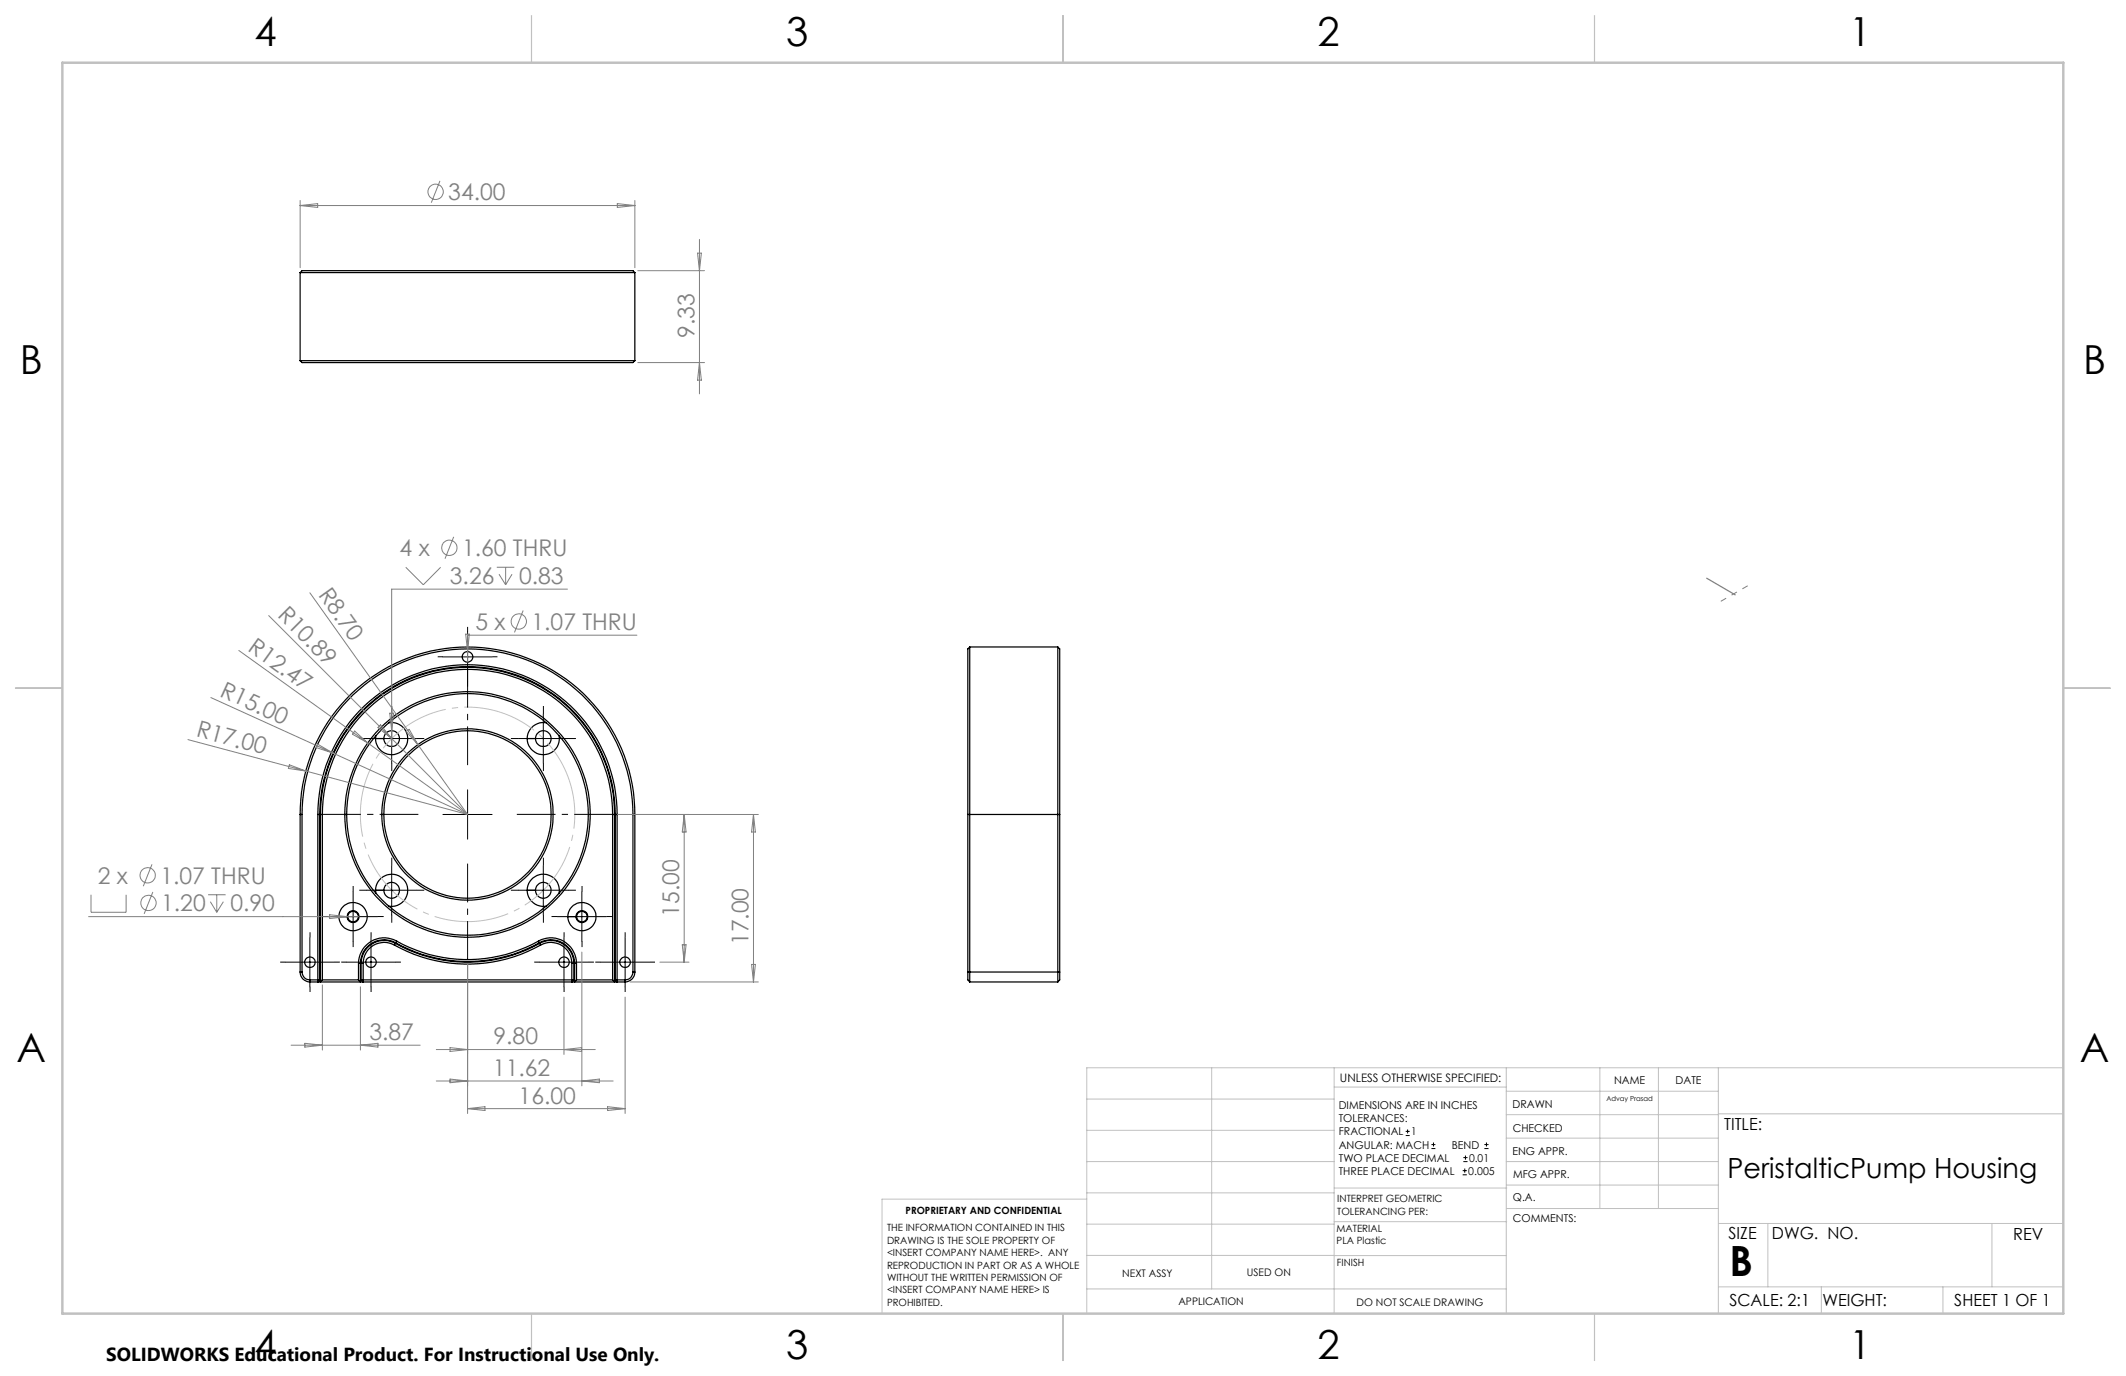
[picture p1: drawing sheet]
<svg xmlns="http://www.w3.org/2000/svg" width="432mm" height="279mm" viewBox="0 0 432 279" stroke-linecap="round" stroke-linejoin="round" font-family="sans-serif">
<g fill="none" stroke="#000" stroke-width=".25">
<path d="M61 55.4h67.9M61 55.4l.3-.4h67.3l.3 .4M61 55.4v17.8M128.9 55.4v17.8M61 73.2h67.9M61 73.2l.3 .4h67.3l.3-.4M197 131.4v68M197 131.4l-.4 .4v33.6M197 131.4h17.8M214.8 131.4v68M214.8 131.4l.4 .4v33.6M76.3 150h1.7"/>
<path d="M76.3 149.4v.6M79 146.8a3.3 3.3 0 0 1 3.8 2.8 3.3 3.3 0 0 1-3.1 3.6 3.3 3.3 0 0 1-3.4-3.2M107.1 150h1.7M110.9 146.8a3.3 3.3 0 0 0-3.8 3.2M113.6 149.4a3.3 3.3 0 0 1-3 3.8 3.3 3.3 0 0 1-3.5-3.2M61 165.4a34 34 0 0 1 34-34 34 34 0 0 1 33.9 34M61 165.4h.3M61 165.4v32M61.3 165.4a33.6 33.6 0 0 1 33.7-33.6 33.6 33.6 0 0 1 33.6 33.6M61.3 165.4v32M64.6 165.4a30.4 30.4 0 0 1 30.4-30.4 30.4 30.4 0 0 1 30.3 30.4M64.6 165.4h.3"/>
<path d="M64.6 165.4v34l.3-.4M64.9 165.4a30 30 0 0 1 30.1-30 30 30 0 0 1 30 30M64.9 165.4v33.6M65.1 165.4a29.9 29.9 0 0 1 29.9-29.9 29.9 29.9 0 0 1 29.8 29.9M65.1 165.4h.4M65.1 165.4v34l.4-.4M65.5 165.4a29.5 29.5 0 0 1 29.5-29.5 29.5 29.5 0 0 1 29.4 29.5M65.5 165.4v33.6M70 165.4h.4M77.5 165.4h.5M124.4 165.4h.4M124.4 165.4v33.6"/>
<path d="M124.8 165.4v34l-.4-.4M125 165.4h.3M125 165.4v33.6M125.3 165.4v34l-.3-.4M128.6 165.4h.3M128.6 165.4v32M128.9 165.4v32M196.6 165.4h18.6M196.6 165.4v32M215.2 165.4v32M61 197.4a1.99 1.99 0 0 0 1.9 2M61 197.4h.3"/>
<path d="M61.3 197.4a1.57 1.57 0 0 0 1.6 1.6M62.9 199h2M62.9 199.4h64.1M62.9 199v.4M65.5 199h7.3M68.8 186.1h1.7M72.8 195.6h.4M72.8 195.6v3.4M73.2 195.6v3.8l-.4-.4M73.3 199h43.3M73.3 195.6h.5M73.3 195.6v3.4"/>
<path d="M73.8 195.6v3.8l-.5-.4M76.3 180.8v.6M76.3 180.8a3.3 3.3 0 0 1 3.4-3.3 3.3 3.3 0 0 1 3.1 3.7 3.3 3.3 0 0 1-3.8 2.8M76.3 180.8h1.7M80.1 191.9a4.2 4.2 0 0 0-6.3 3.7M80.1 191.9a30.5 30.5 0 0 0 29.7 0M80.3 191.6a30 30 0 0 0 29.3 0M80.3 191.6a4.7 4.7 0 0 0-7 4M80.3 191.6l-.2 .3M80.4 191.5a4.8 4.8 0 0 0-7.2 4.1M80.4 191.5a30 30 0 0 0 29.1 0M80.6 191.1a5.2 5.2 0 0 0-7.8 4.5"/>
<path d="M80.6 191.1a29.5 29.5 0 0 0 28.8 0M80.6 191.1l-.2 .4M107.1 180.8a3.3 3.3 0 0 1 3.5-3.3 3.3 3.3 0 0 1 3 3.9M107.1 180.8a3.3 3.3 0 0 0 3.8 3.2M107.1 180.8h1.7M109.4 191.1a5.2 5.2 0 0 1 7.7 4.5M109.4 191.1l.1 .4M109.5 191.5a4.8 4.8 0 0 1 7.2 4.1M109.6 191.6a4.7 4.7 0 0 1 7 4M109.6 191.6l.2 .3M109.8 191.9a4.2 4.2 0 0 1 6.3 3.7M115.3 186.1h1.7"/>
<path d="M116.1 195.6v3.8l.5-.4M116.1 195.6h.5M116.6 195.6v3.4M116.7 195.6h.4M116.7 195.6v3.8l.4-.4M117.1 199h7.3M117.1 195.6v3.4M125 199h2M127 199v.4M128.6 197.4a1.57 1.57 0 0 1-1.6 1.6M128.6 197.4h.3M128.9 197.4a1.99 1.99 0 0 1-1.9 2"/>
<path d="M196.6 197.4v.3a1.73 1.73 0 0 0 .4 1.7M196.6 197.4h18.6M197 199.4h17.8M215.2 197.4v.3a1.73 1.73 0 0 1-.4 1.7"/>
<circle cx="94.9" cy="133.4" r="1.06"/>
<circle cx="79.6" cy="150" r="1.6"/>
<circle cx="110.4" cy="150" r="1.6"/>
<circle cx="94.9" cy="165.4" r="24.5"/>
<circle cx="94.9" cy="165.4" r="17.4"/>
<circle cx="95" cy="165.4" r="24.9"/>
<circle cx="95" cy="165.4" r="17"/>
<circle cx="63" cy="195.4" r="1.07"/>
<circle cx="71.7" cy="186.1" r="1.06"/>
<circle cx="71.7" cy="186.1" r="2.87"/>
<circle cx="71.7" cy="186.1" r="1.2"/>
<circle cx="75.4" cy="195.4" r="1.07"/>
<circle cx="79.6" cy="180.8" r="1.6"/>
<circle cx="110.4" cy="180.8" r="1.6"/>
<circle cx="114.6" cy="195.4" r="1.07"/>
<circle cx="118.2" cy="186.1" r="1.06"/>
<circle cx="118.2" cy="186.1" r="1.21"/>
<circle cx="118.2" cy="186.1" r="2.87"/>
<circle cx="126.9" cy="195.4" r="1.07"/>
</g>
<g fill="none" stroke="#808080" stroke-width=".2">
<path d="M89.4 36.7l-1.8 4.5M61 40.7v13.7M61 41.7h67.9M61 41.7l3.5-.4v.8zM125.4 41.3l3.5 .4-3.5 .4zM128.9 40.7v13.7M129.5 55h13.6M141.7 51.4h.8l-.4 3.6zM142.1 48.6v31.4M129.5 73.6h13.6M142.1 73.6l.4 3.6h-.8zM82.4 115.2l3.6 3.5 3.5-3.5"/>
<path d="M92.1 109l-1.7 4.5M100.9 115.2h3.6M101.4 116.6l1.3 2.1M102.7 115.2v3.5M104 116.6l-1.3 2.1M115.3 119.6h-35.7v32M48.5 132.1l26.2 18.7M54.6 125l40.4 40.4M62.9 120.4l32.1 45M94.6 128.8h.7l-.3 3.5zM106.3 124l-1.8 4.4M129.4 129h-34.4v5.4"/>
<path d="M38.2 150.2l23.9 6.4M42.8 141.6l52.2 23.8M58.8 155.3l3.3 1.3-3.5-.6zM62.1 156.6l32.9 8.8M64.6 151.1l3.1 1.8-3.5-1.1zM72 148.4l2.7 2.4-3.1-1.7zM74.7 150.8l20.3 14.6M77.3 147.2l2.3 2.8-2.8-2.3zM79.2 144.8h.7l-.3 3.6zM82.5 148.5l.6-.4 1.8 3.1zM30.9 175.5l-1.8 4.5M125.5 165.4h28.5"/>
<path d="M139 165.4l.3 3.5h-.7zM139 165.4v30M153 165.4v34M153 165.4l.4 3.5h-.8zM18 186.1h54.9M18.5 181.7v3.5h7.1v-3.5M31 181.1l-1.7 4.5M42.3 181.7h3.5M42.7 183.1l1.3 2.1M44 181.7v3.5M45.4 183.1l-1.4 2.1M65.5 200v13.2"/>
<path d="M67 185.7l3.5 .4-3.5 .4zM95 195.9v30.2M118.2 193.3v27.2M128 199.4h26M134 195.4h5.9M138.6 191.8h.7l-.3 3.6zM152.6 195.8h.8l-.4 3.6zM59.1 212.2h26.2M61.9 211.8l3.6 .4-3.6 .4zM73.2 200.4v12.8M73.2 212.2l3.6-.4v.8zM88.6 213.1h32.3"/>
<path d="M88.6 219.5h35.9M91.4 212.7l3.6 .4-3.6 .4zM91.4 219.1l3.6 .4-3.6 .4zM114.5 202.5v11.6M114.5 213.1l3.6-.4v.8zM118.2 219.5l3.5-.4v.8zM127 202.5v23.6M95 225.1h32M95 225.1l3.5-.4v.8zM123.4 224.7l3.6 .4-3.6 .4z"/>
<circle cx="88.5" cy="38.9" r="1.55"/>
<circle cx="91.3" cy="111.2" r="1.56"/>
<circle cx="105.4" cy="126.2" r="1.56"/>
<circle cx="30" cy="177.7" r="1.56"/>
<circle cx="30.2" cy="183.3" r="1.56"/>
</g>
<g fill="none" stroke="#000" stroke-width=".2">
<path d="M90 133.4h9.9M95 128.4v10M74.5 150h10.1M79.6 145v10M105.3 150h10.1M110.3 145v10M79.6 175.8v10M90 165.4h9.9M95 160.4v10M110.3 175.8v10M58 195.4h9.9M62.9 190.4v10"/>
<path d="M66.7 186.1h10M70.3 195.4h10.1M71.7 181.1v10M74.5 180.8h10.1M75.4 190.4v10M105.3 180.8h10.1M109.5 195.4h10.1M113.2 186.1h10M114.5 190.4v10M118.2 181.1v10M122 195.4h9.9M127 190.4v10"/>
<path d="M285.5 230.6h.8M285.5 229.7h.8M285.9 229.3v.9M290.7 233.2h.8M290.7 232.4h.8M291.1 232v.8M297.1 238.5h.8M297.1 237.7h.8M297.2 235.9h.9M297.2 235.1h.9M297.5 237.3v.8M297.6 234.6v.9"/>
<path d="M301.5 233.2h.8M301.5 232.4h.8M301.9 232v.8"/>
</g>
<path d="M115.8 159a21.8 21.8 0 0 0-36.5-8.8 21.8 21.8 0 0 0 9.9 36.2 21.8 21.8 0 0 0 26.9-26.1l-.3-1.3" fill="none" stroke="#c0c0c0" stroke-width=".2" stroke-dasharray="15.2 1.3 1.3 1.3" stroke-dashoffset="5.9" stroke-linecap="butt"/>
<g fill="none" stroke="#000" stroke-width=".2" stroke-dasharray="15.2 1.3 1.3 1.3" stroke-linecap="butt">
<path d="M90 133.4h-1.1M95 128.4v-1.1M95 138.4v1M100 133.4h1M74.6 150h-1.6M79.6 145v-1.6M79.6 155v1.6M84.6 150h1.6M105.4 150h-1.6M110.4 145v-1.6M110.4 155v1.6M115.4 150h1.6"/>
<path d="M79.6 175.8v-1.6M110.4 175.8v-1.6M58 195.4h-1.1M63 190.4v-1.1M66.7 186.1h-1.2M68 195.4h1M70.4 195.4h-1.1M71.7 181.1v-1.2M71.7 191.1v1.2M74.6 180.8h-1.6M75.4 190.4v-1.1M76.7 186.1h1.2"/>
<path d="M79.6 185.8v1.6M80.4 195.4h1M84.6 180.8h1.6M105.4 180.8h-1.6M109.6 195.4h-1.1M110.4 185.8v1.6M113.2 186.1h-1.2M114.6 190.4v-1.1M115.4 180.8h1.6M118.2 181.1v-1.2M118.2 191.1v1.2M119.6 195.4h1"/>
<path d="M122 195.4h-1.1M123.2 186.1h1.2M127 190.4v-1.1M132 195.4h1M63 200.4v1M75.4 200.4v1M114.6 200.4v1M127 200.4v1"/>
</g>
<path d="M95 155.4v-19.6M85 165.4h-19.6M95 175.4v19.5M105 165.4h19.5" fill="none" stroke="#000" stroke-width=".2" stroke-dasharray="15.2 1.3 1.3 1.3" stroke-dashoffset="7.4" stroke-linecap="butt"/>
<path d="M346.6 117.4l5.9 3.4" fill="none" stroke="#808080" stroke-width=".25"/>
<path d="M355 118.9l-5.5 3.2" fill="none" stroke="#808080" stroke-width=".2" stroke-dasharray="15.2 1.3 1.3 1.3" stroke-dashoffset="14" stroke-linecap="butt"/>
<g fill="none" stroke="#c0c0c0" stroke-width=".2">
<path d="M246.1 216.8v44.9M271 216.8v49.9M305.9 216.8v49.9M324.9 216.8v28.6M336.8 216.8v28.6M349 216.8v49.9M419.1 216.8h-198.4v49.9M220.7 235.9h50.3M220.7 229.5h50.3M220.7 223.2h50.3M271 220.7h34.9M305.9 231.1h43.1"/>
<path d="M305.9 226.3h43.1M305.9 221.6h43.1M305.9 235.9h43.1M349 226.2h70.1M220.7 248.6h50.3M220.7 242.2h50.3M220.7 254.9h50.3M220.7 243.5h-41.6v23.2M271 255h34.9M271 248.1h35M271 241.2h35M305.9 240.6h43.1"/>
<path d="M306 245.4h43M349 248.4h70.1M359.1 248.4v12.9M404.6 248.4v12.9M220.7 261.7h85.2M349 261.3h70.1M369.9 261.3v5.4M394.6 261.3v5.4"/>
</g>
<path d="M107.9 3.2v9.5M215.9 3.2v9.5M323.8 3.2v9.5M3.1 139.7h9.6M419.1 139.7h9.5M107.9 266.7v9.6M215.9 266.7v9.6M323.8 266.7v9.6" fill="none" stroke="#c0c0c0" stroke-width=".25"/>
<path d="M12.7 12.7h406.4v254h-406.4z" fill="none" stroke="#c0c0c0" stroke-width=".5"/>
<text font-size="8.5" x="351.3" y="259">B</text>
<g font-size="8.1">
<text x="51.7" y="9.3">4</text>
<text x="159.7" y="9.3">3</text>
<text x="267.6" y="9.3">2</text>
<text x="375.6" y="9.3">1</text>
<text x="4" y="76">B</text>
<text x="423.1" y="76">B</text>
<text x="3.3" y="215.7">A</text>
<text x="422.4" y="215.7">A</text>
<text x="51.7" y="276">4</text>
<text x="159.7" y="276">3</text>
<text x="267.6" y="276">2</text>
<text x="375.6" y="276">1</text>
</g>
<text font-size="5.6" x="350.9" y="239.1">PeristalticPump Housing</text>
<g font-size="4.7" fill="#808080">
<text x="91.1" y="40.6">34.00</text>
<text x="141.1" y="68.7" transform="rotate(-90 141.1 68.7)">9.33</text>
<text x="81.2" y="112.9">4 x</text>
<text x="93.8" y="112.9">1.60 THRU</text>
<text x="91.4" y="118.5">3.26</text>
<text x="105.4" y="118.5">0.83</text>
<text x="56.2" y="125.2" transform="rotate(45 56.2 125.2)">R10.89</text>
<text x="64.5" y="120.8" transform="rotate(55 64.5 120.8)">R8.70</text>
<text x="50.2" y="132" transform="rotate(36 50.2 132)">R12.47</text>
<text x="96.6" y="127.9">5 x</text>
<text x="108" y="127.9">1.07 THRU</text>
<text x="44.4" y="141.2" transform="rotate(24 44.4 141.2)">R15.00</text>
<text x="39.7" y="149.5" transform="rotate(15 39.7 149.5)">R17.00</text>
<text x="19.9" y="179.4">2 x</text>
<text x="32.6" y="179.4">1.07 THRU</text>
<text x="32.7" y="185">1.20</text>
<text x="46.8" y="185">0.90</text>
<text x="138" y="186.2" transform="rotate(-90 138 186.2)">15.00</text>
<text x="152" y="191.9" transform="rotate(-90 152 191.9)">17.00</text>
<text x="75" y="211.2">3.87</text>
<text x="100.2" y="212.1">9.80</text>
<text x="100.1" y="218.5">11.62</text>
<text x="105.3" y="224.1">16.00</text>
</g>
<text font-size="3.8" x="21.6" y="276.3">SOLIDWORKS Educational Product. For Instructional Use Only.</text>
<g font-size="3.4">
<text x="350.2" y="229.5">TITLE:</text>
<text x="351.1" y="251.6">SIZE</text>
<text x="359.9" y="251.6">DWG. NO.</text>
<text x="408.9" y="251.7">REV</text>
<text x="351.2" y="265.2">SCALE: 2:1</text>
<text x="370.1" y="265.3">WEIGHT:</text>
<text x="396.9" y="265.2">SHEET 1 OF 1</text>
</g>
<text font-size="2.4" x="272.2" y="219.7">UNLESS OTHERWISE SPECIFIED:</text>
<g font-size="2.2">
<text x="327.8" y="220.1">NAME</text>
<text x="340.3" y="220.2">DATE</text>
<text x="271.9" y="225.3">DIMENSIONS ARE IN INCHES</text>
<text x="271.9" y="227.9">TOLERANCES:</text>
<text x="307.2" y="224.9">DRAWN</text>
<text x="271.9" y="230.6">FRACTIONAL</text>
<text x="271.9" y="233.2">ANGULAR: MACH</text>
<text x="286.6" y="230.6">1</text>
<text x="294.9" y="233.2">BEND</text>
<text x="307.3" y="229.8">CHECKED</text>
<text x="271.9" y="235.9">TWO PLACE DECIMAL</text>
<text x="271.9" y="238.5">THREE PLACE DECIMAL</text>
<text x="298.2" y="238.5">0.005</text>
<text x="298.4" y="235.9">0.01</text>
<text x="307.2" y="234.4">ENG APPR.</text>
<text x="307.3" y="239.2">MFG APPR.</text>
<text x="307.3" y="243.9">Q.A.</text>
<text x="307.3" y="248.1">COMMENTS:</text>
</g>
<g font-size="2.1">
<text x="227.9" y="259.2">NEXT ASSY</text>
<text x="253.3" y="259.2">USED ON</text>
<text x="239.3" y="265">APPLICATION</text>
<text x="275.5" y="265.1">DO NOT SCALE DRAWING</text>
</g>
<g font-size="2">
<text x="271.6" y="244.1">INTERPRET GEOMETRIC</text>
<text x="180.2" y="250">THE INFORMATION CONTAINED IN THIS</text>
<text x="183.9" y="246.4">PROPRIETARY AND CONFIDENTIAL</text>
<text x="271.5" y="250.2">MATERIAL</text>
<text x="271.6" y="246.6">TOLERANCING PER:</text>
<text x="180.2" y="252.5">DRAWING IS THE SOLE PROPERTY OF</text>
<text x="180.2" y="255.1">&lt;INSERT COMPANY NAME HERE&gt;. ANY</text>
<text x="180.2" y="257.6">REPRODUCTION IN PART OR AS A WHOLE</text>
<text x="271.5" y="252.7">PLA Plastic</text>
<text x="271.5" y="257">FINISH</text>
<text x="180.2" y="260.1">WITHOUT THE WRITTEN PERMISSION OF</text>
<text x="180.2" y="262.6">&lt;INSERT COMPANY NAME HERE&gt; IS</text>
<text x="180.2" y="265.2">PROHIBITED.</text>
</g>
<text font-size="1.4" x="326.3" y="223.6">Advay Prasad</text>
</svg>
